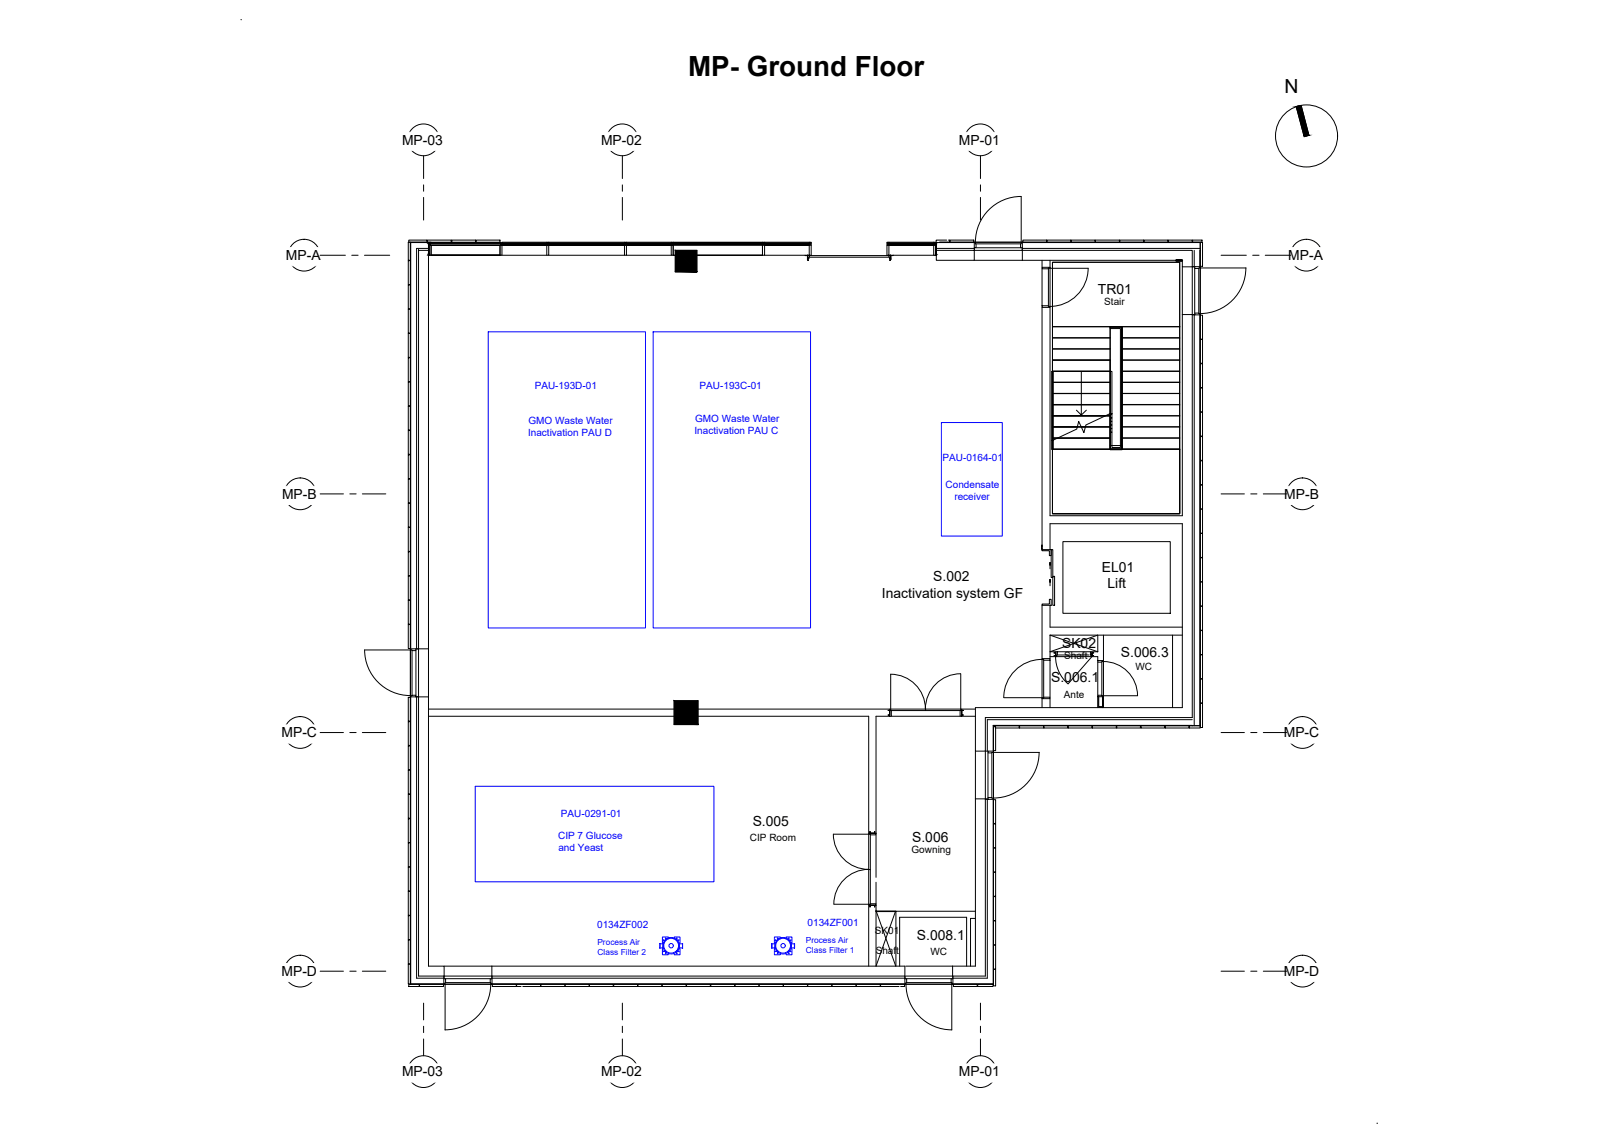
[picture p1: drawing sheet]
<svg xmlns="http://www.w3.org/2000/svg" width="420mm" height="297mm" viewBox="0 0 420 297" stroke-linecap="round" stroke-linejoin="round" font-family="sans-serif">
<!-- layer: Equipment -->
<g fill="none" stroke="#00f" stroke-width=".26">
<path d="M126.9 86.2h40.8v77h-40.8zM169.7 86.2h40.9v77h-40.9zM244.6 109.8h15.8v29.5h-15.8zM123.5 204.3h62v24.9h-62zM171.5 245.2v1.2zM171.5 245.3h.8M171.5 246.3h.8M172.3 245.9v.4M172.3 245.3v.4M172.4 246.5h-.3v1.6h1.6v-.3M172.9 243.8l.3 .2-.6 .6-.2-.3 .2 .1 .5-.3M172.9 243.8l.1 .3"/>
<path d="M173 247.6l-.3-.4-.3 .1 .2-.2 .6 .5-.3 .3M173.1 247.7l-.2 .1M173.7 243.8v-.3h-1.6v1.6h.3M175.2 243.8v-.3h1.5v1.6h-.3M175.7 247.5v.1M175.7 244v.1M175.8 247.7l.1 .1M175.8 244.1l.3 .3M175.9 247.8h.1M175.9 243.7v.1M175.9 243.8l-.3 .2 .6 .6 .2-.3-.3 .1M175.9 243.8l-.1 .2"/>
<path d="M176.1 247.2l.3 .1-.2-.2-.6 .5 .3 .3M176.1 247.2l-.3 .3M176.4 246.5h.3v1.6h-1.5v-.3M176.5 245.3l.1 .4M176.6 245.9l-.1 .4M176.6 245.3h.7M176.6 246.3h.7M177.3 245.2l.1 1.2zM200.5 245.2l.1 1.2zM200.6 245.3h.8M200.6 246.3h.8M201.4 245.9v.4"/>
<path d="M201.4 245.3v.4M201.5 246.5h-.3v1.6h1.6v-.3M201.5 247.3l.2-.2 .6 .5-.3 .3M201.5 244.3l.2 .1M201.7 247.2l.4 .4M201.7 247.2l-.2 .1M202 247.8h.1M202 243.7v.1M202 243.8l.1 .3M202 243.8l.3 .2-.6 .6-.2-.3M202.1 244.1l-.4 .3M202.1 247.7l-.1 .1"/>
<path d="M202.8 243.8v-.3h-1.6v1.6h.3M204.3 243.8v-.3h1.5v1.6h-.3M204.8 247.5v.1M204.8 244v.1M204.9 244.1l.4 .3M204.9 247.7l.1 .1M205 247.8h.1M205 243.7v.1M205 243.8l-.2 .2 .5 .6 .3-.3M205 243.8l-.1 .2M205.3 247.2l-.4 .3M205.3 247.2l.3 .1"/>
<path d="M205.5 246.5h.3v1.6h-1.5v-.3M205.6 244.3l-.3 .1M205.6 247.3l-.3-.2-.5 .5 .2 .3M205.6 245.3l.1 .4M205.7 245.9l-.1 .4M205.7 245.3h.7M205.7 246.3h.7M206.4 245.2h.1M206.4 246.4h.1M206.4 245.2v1.2"/>
<circle cx="174.4" cy="245.8" r="2.14"/>
<circle cx="174.4" cy="245.8" r="1.93"/>
<circle cx="174.4" cy="245.8" r=".57"/>
<circle cx="203.5" cy="245.8" r="2.14"/>
<circle cx="203.5" cy="245.8" r="1.93"/>
<circle cx="203.5" cy="245.8" r=".57"/>
</g>
<!-- layer: A-WALL -->
<g fill="none" stroke="#000" stroke-width=".26">
<path d="M108.8 65.1h.1M111.3 65.1h-2.5v103.5h2.5v-102.4M111.3 64.6h-3.1v104M111.3 63v.2M243.3 65.1h9.9v2.5h-9.9v-1.4M243.3 63v.2M243.3 64.6h9.9M253.2 64.4v.7M265.6 65.1h44.2v4.2h-2.6v-1.7h-41.6zM265.6 64.4v.7M265.6 64.6h46.3M270.8 79.9v61.7"/>
<path d="M270.8 67.6v1.9M272.8 79.9v54.1h34.4v-52.3h2.6v104.8h-53.8v8.7h-2.6v-11.3h53.8v-47.8h-34.4v6.7M272.8 67.6v1.9M309.8 69.3h.6M310.3 65.1v4.2M311.9 63v2.1M309.8 81.8h.6M310.3 81.8v106.8M270.8 157.3v13.9M272.8 157.3v5.7h34.4M108.1 168.6h.7M272.8 169.4h1.5"/>
<path d="M285.2 165.1v4.3h-1.5M285.2 170.6v1.1M307.2 165.1h-34.4v6.1M108.1 181.1h.7M108.2 181.1v73.1h7.1M108.8 181.1h2.5v70h4.1v2.6h-6.6zM111.3 186.1h63.9M181.4 186.1h44.3v30.4M227.6 186.1h3.6M249.9 186.1h3.5M256 195.2h.7M270.8 181.6v2.3"/>
<path d="M272.8 181.6v2.3M285.2 181.1v2.8M285.4 181.1v2.7l1.1 .1M285.5 181.1v2.5h1v-2.5M286.6 181.1v2.8M309.8 188.6h2M309.8 187h-53.3v8.2M253.4 207.6h2.6v46.1h-8.5v-2.6h5.9zM256 207.7h.7M256.5 207.7v46.5h-8.9M225.7 235.2v15.9M233.8 238.7v-.3h17.4v.3"/>
<path d="M253.4 238.7h-1.2v12.4M115.3 253.7v.6M127.8 253.7v.6M127.8 254.2h107.3M232.8 241.9v9.2M235.1 253.7h-107.3v-2.6h107.3v3.2M247.6 253.7v.6"/>
</g>
<!-- layer: A-DOOR -->
<g fill="none" stroke="#000" stroke-width=".26">
<path d="M265.3 51.1a11.9 11.9 0 0 0-11.9 11.8h11.9v-11.8M209.8 67.1v.3M209.8 66.5v1zM209.9 66.4h-.1M209.9 67.4h.1M209.9 66.5h.1M209.9 66.4h.4h-.4M209.9 67.1h.1M209.9 67.1h.3h-.2M209.9 67.6l-.1-.2 .1 .2M210 67.6h-.1h.1M210 67.6h.1"/>
<path d="M210.2 67.1h.1M210.3 66.4h20.7v.4h-20.7zM210.3 66.4l-1.1-.1 1.6 .1M210.3 66.4h.1M230.5 66.4l1.6-.1-1.1 .1M230.9 66.4h.1M231.1 67.1h.1M231.2 67.6h.1M231.2 67.1h.2M231.2 67.6l.2-.2v.2M231.4 66.4h.1M231.4 67.6h-.1"/>
<path d="M231.4 67.4h.1M231.4 66.5h.1M231.4 66.4h-.5h.5M231.4 67.1h.1M231.4 67.1v.3M231.4 66.5l.1 1zM253.2 62.9h.2v.5h.2v1h-.4zM253.5 62.9h11.7M253.6 63.4h11.6M253.6 64.4h11.6M265.3 62.9h.3v1.5h-.4zM270.8 79.5h1.6v.1h.4v.3h-2z"/>
<path d="M270.8 69.5h2v.2l-2 .2zM270.8 69.9v9.6M272.4 69.9v9.6M272.8 69.7h9.9a9.9 9.9 0 0 1-9.9 9.9zM310.4 69.3h1.5v.3l-1.5 .2zM310.4 69.8v11.6M311.5 69.8v11.6M311.9 69.7v11.7M323.7 69.6a11.9 11.9 0 0 1-11.9 11.9l.1-11.9h11.9M310.4 81.4h1.1l.4 .1v.3h-1.5zM270.7 142h.1M270.7 142v.6"/>
<path d="M270.7 142.6h.1M270.8 142.8l-.1-1.2 .1 1.4M270.8 142.8h2.3v1.6h-.4v-1.3h-1.9zM270.8 157h1.9v-1.3h.4v1.6h-2.3zM272.8 146.9v-.7v.7M272.8 151.3v-.7v.7M272.8 146.2v1.6M272.8 150.6v1.6M273.1 142.8h.5v7.3h-.5zM273.6 149.8h.4v7.5h-.4zM276.2 140.8h27.9v18.6h-27.9zM106.6 168.6h1.5v.5h-1v-.2h-.5z"/>
<path d="M106.6 169v11.7M107.1 169.1v11.6M108.1 169.1v11.6M249.6 175.1a9.2 9.2 0 0 0-9.1 9.2 9 9 0 0 0-9.1-9.1M249.6 175.1v9.2h-18.2v-9.1M270.7 171.4a9.9 9.9 0 0 0-9.9 9.9M270.8 171.2h2v.4h-1.6v-.2h-.4zM270.8 171.4v9.9h-9.9M271.2 171.6v9.6M272.8 171.6v9.6M273.9 169.7h.4v.7h-.4l.4-.1v-.6zM274.3 170.6a9.4 9.4 0 0 0 3.2 7.1l6.2-7.1"/>
<path d="M274.6 170.6h8.9M274.7 169.4h-.4v1.2h.3v-.4h.1v-.8h8.6M274.7 170.2h8.3M283.3 169.4h.4v1.2h-.2zM283.7 169.7h.5h-.4v.6l.4 .1h-.5zM285.2 171.7h1.5v.2l-1.5 .2zM285.2 172.1v8.6M286.3 172.1v8.6M106.6 180.8a11.9 11.9 0 0 1-11.9-11.9h11.9v11.9M106.6 180.8l1.5-.1v.4h-1.5zM230.7 184.6h.5v1.2h-.5h.5v-1.2zM231.2 184.3h.2v.4h.2v1.4h-.4z"/>
<path d="M231.4 184.7h18.2M231.6 186.1h17.9M240.5 184.3v.4M249.6 184.3h.3v1.8h-.4v-1.4h.1zM249.9 184.6h.5h-.5v1.2h.5h-.5zM256.7 195.2h1.4v.3l-1.4 .2zM256.7 195.7v11.6M257.7 195.7v11.6M258.1 195.6v11.7M270 195.5a11.9 11.9 0 0 1-11.9 11.9v-11.9h11.9M270.8 181.3l2-.1v.4h-2zM285.2 180.7h1.1l.4 .1v.3h-1.5z"/>
<path d="M295.6 180.8a8.9 8.9 0 0 0-8.9-8.9v8.9h8.9M216.5 216.8a9.2 9.2 0 0 0 9.2 9.1 9 9 0 0 0-9 9.1M216.6 216.8h9.1v18.2h-9M225.7 216.5h1.9v.5h-1.5v-.2h-.4zM226.1 216.1v.4h1.2v-.4v.4h-1.2zM226.1 216.8v18.2M227.6 217v11M256.7 207.3h1v.1h.4v.3h-1.4zM225.7 235l1.9-.1v.3h-1.9zM225.7 226h.4M226.1 235.2h1.2v.5v-.4h-1.2v.4zM227.6 229.3v5.6"/>
<path d="M115.3 254.3h.5l-.1 1.5h-.4zM115.7 255.8h11.7M115.8 255.4h11.6M115.8 254.3h11.6M127.4 254.3h.4v1.5h-.3zM235.1 254.3h.5l-.2 1.5h-.3zM235.5 255.8h11.7M235.6 255.4h11.5M235.6 254.3h11.5M247.1 254.3h.5v1.5h-.3v-.4h-.2zM115.6 267.6a11.9 11.9 0 0 0 11.9-11.8h-11.8v11.9M247.3 267.6a11.9 11.9 0 0 1-11.9-11.8h11.9v11.9"/>
</g>
<!-- layer: S-COLS -->
<g fill="#000" stroke="#000" stroke-width=".26">
<path d="M175.5 65.1l5.6 5.4v-5.4zM175.5 65.1l5.6 5.4h-5.6z"/>
<path d="M175.5 70.5l5.6 .2zM175.5 70.5l5.6 .2z"/>
<path d="M175.2 182.1l6.2 6.1v-6.1zM175.2 182.1l6.2 6.1h-6.2z"/>
<path d="M175.2 188.2l6.2 .1zM175.2 188.2l6.2 .1z"/>
</g>
<path d="M175.5 65.1h5.6v5.6h-5.6zM175.2 182.1h6.2v6.2h-6.2z" fill="none" stroke="#000" stroke-width=".26"/>
<!-- layer: S-FNDN -->
<g fill="none" stroke="#000" stroke-width=".26">
<path d="M106.6 67.6v.1M106.6 74h.1M111 62.9h.1M117.3 62.9h.1M123.6 62.9h.1M246.7 62.9h.1M253 62.9h.2M253.2 64.4v.7M265.6 65.1h.1M265.6 64.4v.7M265.8 62.9h-.2M271.9 62.9h.1"/>
<path d="M278.3 62.9h.1M284.6 62.9h.1M290.9 62.9h.1M297.2 62.9h.1M303.5 62.9h.1M309.8 69.3h.6M309.8 62.9h.1M312 69.2l-.1 .1M312 62.9v.1M106.6 80.3h.1M106.6 86.6v.1M106.6 92.9v.1"/>
<path d="M106.6 99.2v.1M309.8 81.7h.6M311.9 81.7l.1 .2M312 88.1v.1M312 94.4v.1M106.6 105.5v.1M106.6 111.8v.1M106.6 118.1v.1M312 100.7v.1M312 107v.1M312 113.3v.2M312 119.6v.2"/>
<path d="M106.6 124.4v.1M106.6 130.7v.1M106.6 137v.1M312 125.9v.2M312 132.2v.1M312 138.6h.1M106.6 143.3v.1M106.6 149.6v.1M106.6 155.9v.1M312 144.9h.1M312 151.2v.1M312 157.5v.1"/>
<path d="M106.6 162.2v.1M106.6 168.5v.2M108.1 168.7h.7M108.8 168.6v.1M312 163.8v.1M312 170.1v.1M312 176.4v.1M106.6 187.4v.1M106.6 193.7v.1M106.6 181.1v.1M108.1 181.1h.7M258.2 195.1l-.1 .1"/>
<path d="M258.2 188.6v.2M258.2 188.7h.4M264.8 188.7h.1M271.1 188.7h.1M277.5 188.7h.1M283.8 188.7h.1M290.1 188.7h.1M296.3 188.7h.2M302.6 188.7h.2M308.9 188.7h.2M311.9 188.7h.1M312 182.7v.1"/>
<path d="M106.6 200v.2M106.6 206.3v.2M106.6 212.6v.2M106.6 218.9v.1M256.7 207.6l-.7 .1M258.1 207.6l.1 .2M258.2 214v.1M106.6 225.3h.1M106.6 231.6h.1M106.6 237.9v.1M258.2 220.3v.1M258.2 226.6v.1"/>
<path d="M258.2 232.9v.1M258.2 239.2v.1M106.6 244.2v.1M106.6 250.5v.1M106.6 255.7v.1M108.9 255.9h.1M115.4 255.8l-.2 .1M115.4 253.7v.6M127.8 255.8l.1 .1M127.8 253.7v.6M134.2 255.9h.1M140.5 255.9h.1"/>
<path d="M146.8 255.9h.1M153.1 255.9h.1M159.3 255.9h.2M165.7 255.9h.1M172 255.9h.1M178.3 255.9h.1M184.6 255.9h.1M190.9 255.9h.1M197.2 255.9h.1M203.5 255.9h.1M209.8 255.9h.1M216.1 255.9h.1"/>
<path d="M222.4 255.9h.1M228.7 255.9h.1M235.2 255.8l-.2 .1M235.2 253.7v.6M247.6 255.8l.1 .1M247.6 253.7v.6M253.9 255.9h.1M258 255.9h.1M258.2 245.5v.1M258.2 251.8v.1"/>
</g>
<!-- layer: A-WALL-FNSH -->
<g fill="none" stroke="#000" stroke-width=".26">
<path d="M243.3 62.9l9.9 .1M244.1 62.9h9.1M265.6 62.9h46.3l-46.3 .1M311.8 69.3v-4.2l.1 4.2M311.8 81.8v106.8l.1-106.8M106.6 168.6v-105.7h4.7l-4.6 .1v105.6M272.8 170.6h1.5M283.7 170.6h1.5M286.7 165.1v6.6M304.7 165.1v18.8M106.6 181.1v74.7h8.7M106.7 181.1v74.6h8.6"/>
<path d="M111.3 184.3h63.9M181.4 184.3h49.8M227.6 186.1v30.4M249.9 184.3h3.5M258.1 195.2v-6.7h51.7l-51.7 .1v6.6M286.7 181.1v2.8M258.1 207.7v48h-10.5M258.1 207.7v48.1h-10.5M227.6 236.8h.1M227.6 235.2v1.6M227.7 236.9h.1M233.8 238.7v12.4"/>
<path d="M251.2 238.7v12.4M253.4 236.8l-20.6 .1M127.8 255.8h107.3M127.8 255.7h107.3M227.6 241.9v9.2"/>
</g>
<!-- layer: A-DOOR-OPNG -->
<path d="M253.2 67.6h12.4M253.2 65.1h12.4M307.2 69.3v12.4M309.8 69.3v12.4M108.8 168.7v12.4M111.3 168.6v12.5M253.4 195.2v12.4M256 195.2v12.4M115.4 253.7h12.4M115.4 251.1h12.4M235.4 253.7h12.1M235.4 251.1h12.1" fill="none" stroke="#000" stroke-width=".26"/>
<!-- layer: S-STRS-MBND -->
<g fill="none" stroke="#000" stroke-width=".26">
<path d="M273.5 84.9v-16.7h33v16.7M273.5 84.9h33M273.5 84.9v31.9M273.5 99.3h15M273.5 96.4h15M273.5 93.6h15M273.5 90.6h15M273.5 87.8h15M273.5 99.4h15M273.5 96.5h15M273.5 90.7h15M288.5 84.9h3v32h-3z"/>
<path d="M291.5 99.3h15M291.5 96.4h15M291.5 93.6h15M291.5 90.6h15M291.5 87.8h15M291.5 99.4h15M291.5 96.5h15M291.5 90.7h15M306.5 84.9v31.9M273.5 116.7v16.8h33v-16.8h-15M273.5 116.7h33M273.5 113.8h15"/>
<path d="M273.5 110.9h15M273.5 108h15M273.5 105.1h15M273.5 102.2h15M273.5 113.9h15M273.5 111h15M273.5 108.1h15M273.5 105.2h15M288.5 115.8h3v.9M288.5 107.5l-6.3 2.9-.6 2-1.3-2.9-.5 2-6.3 3M291.5 113.8h15M291.5 110.9h15"/>
<path d="M291.5 108h15M291.5 105.1h15M291.5 102.2h15M291.5 113.9h15M291.5 111h15M291.5 108.1h15M291.5 105.2h15M306.5 116.7v16.8h-33v-16.7"/>
</g>
<!-- layer: S-STRS -->
<path d="M273.5 96.5v-2.9h15v13.9M273.7 99.4h14.8M273.7 96.5h14.8M273.5 114.4v.1M273.7 113.9h1M273.7 111h6.3M273.7 108.1h13.5M273.7 105.2h14.8M273.7 102.3h14.8M281 111h1" fill="none" stroke="#000" stroke-width=".26"/>
<!-- layer: A-FLOR-HRAL -->
<path d="M273.3 96.5h.4v17.9l-.2 .1h-.2zM288.5 107.5h.4M288.5 107.5v-11h.4v11M288.5 107.6l.4 .1zM288.5 108.5l.4 .2zM288.5 109.5l.4 .1zM288.5 110.4l.4 .1zM288.5 111.3l.4 .1zM288.5 112.3l.4 .1z" fill="none" stroke="#000" stroke-width=".26"/>
<!-- layer: A-FLOR-HRAL-MBND -->
<path d="M273.7 114.4v2.4h-.4v-2.3M288.5 107.5v9.2h3v-31.7l-3-.1h3v31.9h-3v-9.3v9.2h3v-31.7h-3v.4h2.6v30.9h-2.2v-8.8" fill="none" stroke="#000" stroke-width=".26"/>
<!-- layer: A-GLAZ-CURT -->
<g fill="none" stroke="#000" stroke-width=".26">
<path d="M106.1 62.9h.5v4.7h-.5zM106.1 74h.5v6.3h-.5zM106.1 67.7h.5v6.3h-.5zM106.2 62.4h4.8v.5h-4.8zM111.1 62.4h6.2v.5h-6.2zM111.8 63.8h18.3zM111.8 63.2h18.3v.6h-18.3zM111.8 63.1l18.3 .1zM112 66.3h17.9zM112 63.8h17.9v2.5h-17.9zM117.4 62.4h6.2v.5h-6.2zM123.7 62.4h6.2v.5h-6.2z"/>
<path d="M130.3 63.6l11.9 .2zM130.3 63.4l11.9 .1zM130.3 63.1l11.9 .1zM142.4 63.6l20 .2zM142.4 63.4l20 .1zM142.4 63.1l20 .1zM162.6 63.6l12 .2zM162.6 63.4l12 .1zM162.6 63.1l12 .1zM174.8 63.4l23.5 .1zM174.8 63.1l23.5 .1zM174.9 66.3h23.2h-17"/>
<path d="M174.9 63.8h23.2v2.5h-23.2zM198.5 63.6l11.9 .2zM198.5 63.4l11.9 .1zM198.5 63.1l11.9 .1zM230.8 63.6l12 .2zM230.8 63.4l12 .1zM230.8 63.1l12 .1zM246 62.4h-2.8v.5M246.4 62.4h.3v.5h-2.6M246.8 62.4h6.2v.5h-6.2zM265.8 62.4h6.1v.5h-6.1zM272 62.4h6.3v.5h-6.3z"/>
<path d="M278.3 62.4h6.3v.5h-6.3zM284.6 62.4h6.3v.5h-6.3zM291 62.4h6.2v.5h-6.2zM297.3 62.4h6.2v.5h-6.2zM303.6 62.4h6.2v.5h-6.2zM309.9 62.4h2.4v.5h-2.4zM311.9 63h.6v6.2h-.6zM106.1 99.3h.5v6.2h-.5zM106.1 93h.5v6.2h-.5zM106.1 86.7h.5v6.2h-.5zM106.1 80.3h.5v6.3h-.5zM311.9 94.5h.6v6.2h-.6z"/>
<path d="M311.9 88.2h.6v6.2h-.6zM311.9 81.9h.6v6.2h-.6zM106.1 118.2h.5v6.2h-.5zM106.1 111.9h.5v6.2h-.5zM106.1 105.6h.5v6.2h-.5zM311.9 119.8h.6v6.1h-.6zM311.9 113.5h.6v6.1h-.6zM311.9 107.1h.6v6.2h-.6zM311.9 100.8h.6v6.2h-.6zM106.1 137.1h.5v6.2h-.5zM106.1 130.8h.5v6.2h-.5zM106.1 124.5h.5v6.2h-.5z"/>
<path d="M311.9 138.6h.6v6.3h-.6zM311.9 132.3h.6v6.3h-.6zM311.9 126.1h.6v6.1h-.6zM106.1 156h.5v6.2h-.5zM106.1 149.7h.5v6.2h-.5zM106.1 143.4h.5v6.2h-.5zM311.9 157.6h.6v6.2h-.6zM311.9 151.3h.6v6.2h-.6zM311.9 144.9h.6v6.3h-.6zM106.1 162.3h.5v6.2h-.5zM311.9 176.5h.6v6.2h-.6zM311.9 170.2h.6v6.2h-.6z"/>
<path d="M311.9 163.9h.6v6.2h-.6zM106.1 181.2h.5v6.2h-.5zM106.1 187.5h.5v6.2h-.5zM106.1 193.8h.5v6.2h-.5zM258.1 188.8h.6v6.3h-.6zM258.6 188.6h6.2v.6h-6.2zM264.9 188.6h6.2v.6h-6.2zM271.2 188.6h6.3v.6h-6.3zM277.5 188.6h6.3v.6h-6.3zM283.8 188.6h6.3v.6h-6.3zM290.2 188.6h6.1v.6h-6.1zM296.5 188.6h6.1v.6h-6.1z"/>
<path d="M302.8 188.6h6.1v.6h-6.1zM309.1 188.6h2.8v.6h-2.8zM311.9 182.8h.6v6.3h-.6zM106.1 200.2h.5v6.1h-.5zM106.1 206.5h.5v6.1h-.5zM106.1 212.8h.5v6.1h-.5zM106.1 219h.5v6.3h-.5zM258.1 214.1h.6v6.2h-.6zM258.1 207.8h.6v6.2h-.6zM106.1 225.3h.5v6.3h-.5zM106.1 231.6h.5v6.3h-.5zM106.1 238h.5v6.2h-.5z"/>
<path d="M258.1 239.3h.6v6.2h-.6zM258.1 233h.6v6.2h-.6zM258.1 226.7h.6v6.2h-.6zM258.1 220.4h.6v6.2h-.6zM106.1 244.3h.5v6.2h-.5zM106.1 250.6h.5v5.1h-.5zM106.2 255.8h2.7v.6h-2.7zM109 255.8h6.2v.6h-6.2zM127.9 255.8h6.3v.6h-6.3zM135.4 256.4h-1.2v-.6h6.3v.6h-4.7M140.5 255.8h6.3v.6h-6.3zM146.9 255.8h6.2v.6h-6.2z"/>
<path d="M153.2 255.8h6.1v.6h-6.1zM159.5 255.8h6.2v.6h-6.2zM165.8 255.8h6.2v.6h-6.2zM172.1 255.8h6.2v.6h-6.2zM178.4 255.8h6.2v.6h-6.2zM184.7 255.8h6.2v.6h-6.2zM191 255.8h6.2v.6h-6.2zM197.3 255.8h6.2v.6h-6.2zM203.6 255.8h6.2v.6h-6.2zM209.9 255.8h6.2v.6h-6.2zM216.2 255.8h6.2v.6h-6.2zM222.5 255.8h6.2v.6h-6.2z"/>
<path d="M233.6 256.4h-4.8v-.6h6.2v.6h-1M247.7 255.8h6.2v.6h-6.2zM254 255.8h4v.6h-4zM258.1 251.9h.6v4.3h-.6zM258.1 245.6h.6v6.2h-.6z"/>
</g>
<g fill="#000" stroke="#000" stroke-width=".26">
<path d="M111.8 63.8h18.3zM111.8 63.8h18.3z"/>
<path d="M112 66.3h17.9zM112 66.3h17.9z"/>
<path d="M174.8 63.4l23.5 .1zM174.8 63.4l23.5 .1z"/>
<path d="M174.8 63.1l23.5 .1zM174.8 63.1l23.5 .1z"/>
</g>
<!-- layer: A-DETL-GENF -->
<g fill="#000" stroke="#000" stroke-width=".26">
<path d="M111.3 66.3l.2-.1zM111.3 66.2h.2z"/>
<path d="M111.3 63.2l.2-.1zM111.3 63.1h.2z"/>
<path d="M243.1 66.3l.2-.1zM243.1 66.2h.2z"/>
<path d="M243.2 63.2l.1-.1zM243.1 63.1h.2z"/>
</g>
<g fill="none" stroke="#000" stroke-width=".26">
<path d="M111.3 63.2h.2v3h-.2zM111.3 63.3h.1M111.3 63.4h.1M111.3 63.5h.1M111.3 63.7h.1M111.3 63.8h.1M111.3 64h.1M111.3 64.1h.1M111.3 64.2h.1M111.3 64.3h.1M111.3 64.5h.1M111.3 64.6h.1"/>
<path d="M111.3 64.7h.1M111.3 64.9h.1M111.3 65h.1M111.3 65.2h.1M111.3 65.3h.1M111.3 65.4h.1M111.3 65.5h.1M111.3 65.7h.1M111.3 65.8h.1M111.3 65.9h.1M111.3 66.1h.1M111.3 66.2h.2"/>
<path d="M111.3 66.3h.2M111.3 63.2h.2M111.3 63.1h.2M111.3 64.7h.2M111.3 64.6h.2M111.3 64.1h.2M111.3 64h.2M111.3 63.9h.2M111.3 63.8h.2M111.3 63.5h.2M111.3 63.4h.2M111.3 66.1h.2"/>
<path d="M111.3 66h.2M111.3 65.9h.2M111.3 65.7h.2M111.3 65.6h.2M111.3 65.5h.2M111.3 65.3h.2M111.3 65.2h.2M111.3 65.1h.2M111.3 64.9h.2M111.3 64.8h.2M111.3 64.4h.2M111.3 64.3h.2"/>
<path d="M111.3 63.6h.2M111.4 66.2h.1M111.4 63.2h.1M111.4 66.1h.1M111.4 65.9h.1M111.4 65.8h.1M111.4 65.7h.1M111.4 65.5h.1M111.4 65.4h.1M111.4 65.3h.1M111.4 65.2h.1M111.4 65h.1"/>
<path d="M111.4 64.9h.1M111.4 64.5h.1M111.4 64.3h.1M111.4 64.2h.1M111.4 63.3h.1M243.1 66.1h.1M243.1 63.2h.2v3h-.2zM243.1 66.2h.2M243.1 66.3h.2M243.1 63.2h.2M243.1 63.1h.2M243.1 64.7h.2"/>
<path d="M243.1 64.6h.2M243.1 64.1h.2M243.1 64h.2M243.1 63.9h.2M243.1 63.8h.2M243.1 63.5h.2M243.1 63.4h.2M243.1 66.1h.2M243.1 66h.2M243.1 65.9h.2M243.1 65.7h.2M243.1 65.6h.2"/>
<path d="M243.1 65.5h.2M243.1 65.3h.2M243.1 65.2h.2M243.1 65.1h.2M243.1 64.9h.2M243.1 64.8h.2M243.1 64.4h.2M243.1 64.3h.2M243.1 63.6h.2M243.2 66.1h.1M243.2 65.9h.1M243.2 65.8h.1"/>
<path d="M243.2 65.7h.1M243.2 65.5h.1M243.2 65.4h.1M243.2 65.3h.1M243.2 65.2h.1M243.2 65h.1M243.2 64.9h.1M243.2 64.5h.1M243.2 64.3h.1M243.2 64.2h.1M243.2 63.3h.1M243.2 66.2h.1"/>
<path d="M243.2 63.2h.1M243.3 66.1h.1M243.3 65.9h.1M243.3 65.8h.1M243.3 65.7h.1M243.3 65.5h.1M243.3 65.4h.1M243.3 65.3h.1M243.3 65.2h.1M243.3 65h.1M243.3 64.9h.1M243.3 64.7h.1"/>
<path d="M243.3 64.6h.1M243.3 64.5h.1M243.3 64.3h.1M243.3 64.2h.1M243.3 64.1h.1M243.3 64h.1M243.3 63.8h.1M243.3 63.7h.1M243.3 63.5h.1M243.3 63.4h.1M243.3 63.3h.1"/>
<circle cx="111.4" cy="63.2" r=".06"/>
<circle cx="111.4" cy="66.1" r=".06"/>
<circle cx="243.2" cy="63.2" r=".06"/>
</g>
<!-- layer: A-GLAZ-CWMG -->
<g fill="none" stroke="#000" stroke-width=".26">
<path d="M111.3 63.2l.2-.3h.5l-.2 .2v.7h.2v2.5l-.7-.1M129.9 62.9l.2 .2v.7h-.2v2.5h.5v-2.5h-.1v-.7l.1-.2h11.7M130.4 66.3h11.7M130.4 63.2v.2M130.4 63.5v.1M142.1 63.2v.2M142.1 63.5v.1M142.6 62.9h-.5l.1 .2v.7h-.1v2.5h.5v-2.5h-.2v-.7l.2-.2h19.7M142.6 66.3h19.7M142.6 63.2v.2M142.6 63.5v.1M162.3 63.2v.2"/>
<path d="M162.3 63.5v.1M162.8 62.9h-.5l.1 .2v.7h-.1v2.5h.5v-2.5h-.2v-.7l.2-.2h11.6M162.8 66.3h11.6M162.8 63.2v.2M162.8 63.5v.1M174.4 63.2v.2M174.4 63.5v.1M174.9 62.9h-.5l.2 .2v.7h-.2v2.5h.5v-2.5h-.1v-.7l.1-.2h23.2M174.9 63.2v.2M174.9 63.5v.3M198.1 63.2v.2M198.1 63.5v.3"/>
<path d="M198.7 62.9h-.6l.2 .2v.7h-.2v2.5h.6v-2.5h-.2v-.7l.2-.2h11.6M198.7 66.3h10.5M198.7 63.2v.2M198.7 63.5v.1M210.8 63.1v-.2h-.5l.1 .2v.7h-.1v2.5M210.8 63.1v3.2M210.8 63.1v.7M230.5 63.1v.7M231 62.9h-.5l.1 .2v.7h-.1v2.5M232.1 66.3h10.5M242.6 62.9h-11.6v3.4M242.6 63.2v.2"/>
<path d="M242.6 63.5v.1M243.3 63.2l-.2-.3h-.5l.2 .2v.7h-.2v2.5l.7-.1"/>
</g>
<!-- layer: 0 -->
<path d="M62.7 5.2h.1M227.7 236.9l5 14.2M232.7 236.9l-5.1 14.2M357.8 292.1h.1" fill="none" stroke="#000" stroke-width=".26"/>
<!-- layer: S-STRS-ANNO -->
<path d="M281 96.5v11.4l-1.3-1.3M282.3 106.6l-1.3 1.3" fill="none" stroke="#000" stroke-width=".26"/>
<!-- layer: Q-CASE -->
<path d="M227.6 236.8l5.1 .1zM227.6 241.9v-5h5.2v5" fill="none" stroke="#000" stroke-width=".26"/>
<!-- layer: I-WALL -->
<path d="M232.7 236.8h.1" fill="none" stroke="#000" stroke-width=".26"/>
<!-- layer: A-DETL-THIN -->
<path d="M273.3 108.1h13.8M273.3 111h6.6M280.9 111h1" fill="none" stroke="#000" stroke-width=".26"/>
<!-- layer: A-DETL -->
<path d="M305.6 67.7h1.6h-1.6" fill="none" stroke="#000" stroke-width=".51"/>
<path d="M272.8 165.1l12.4 4.3M285.2 165.1l-12.4 4.3" fill="none" stroke="#000" stroke-width=".26"/>
<!-- layer: S-GRID-IDEN -->
<g fill="none" stroke="#000" stroke-width=".26">
<circle cx="110" cy="36.3" r="4.1"/>
<circle cx="161.7" cy="36.3" r="4.1"/>
<circle cx="254.7" cy="36.3" r="4.1"/>
<circle cx="79" cy="66.3" r="4.1"/>
<circle cx="339.4" cy="66.3" r="4.1"/>
<circle cx="78" cy="128.3" r="4.1"/>
<circle cx="338.4" cy="128.3" r="4.1"/>
<circle cx="78" cy="190.4" r="4.1"/>
<circle cx="338.4" cy="190.4" r="4.1"/>
<circle cx="78" cy="252.4" r="4.1"/>
<circle cx="338.4" cy="252.4" r="4.1"/>
<circle cx="110" cy="278.5" r="4.1"/>
<circle cx="161.7" cy="278.5" r="4.1"/>
<circle cx="254.7" cy="278.5" r="4.1"/>
</g>
<g fill="#fff" stroke="#fff" stroke-width=".26">
<path d="M155.8 34.4v4.7l14-4.7zM155.8 39.1l14-4.7v4.7z"/>
<path d="M248.8 34.4v4.7l14-4.7zM248.8 39.1l14-4.7v4.7z"/>
<path d="M334.3 64.3v4.8l12.2-4.8zM334.3 69.1l12.2-4.8v4.8z"/>
<path d="M333.3 126.4v4.7l12.2-4.7zM333.3 131.1l12.2-4.7v4.7z"/>
<path d="M333.2 188.4v4.7l12.4-4.7zM333.2 193.1l12.4-4.7v4.7z"/>
<path d="M333.2 250.4v4.7l12.4-4.7zM333.2 255.1l12.4-4.7v4.7z"/>
<path d="M104.1 34.4v4.7l14.1-4.7zM104.1 39.1l14.1-4.7v4.7z"/>
<path d="M155.8 276.5v4.7l14-4.7zM155.8 281.2l14-4.7v4.7z"/>
<path d="M248.8 276.5v4.7l14-4.7zM248.8 281.2l14-4.7v4.7z"/>
<path d="M104.1 276.5v4.7l14.1-4.7zM104.1 281.2l14.1-4.7v4.7z"/>
<path d="M73.9 64.3v4.8l12.2-4.8zM73.9 69.1l12.2-4.8v4.8z"/>
<path d="M72.9 126.4v4.7l12.1-4.7zM72.9 131.1l12.1-4.7v4.7z"/>
<path d="M72.8 188.4v4.7l12.4-4.7zM72.8 193.1l12.4-4.7v4.7z"/>
<path d="M72.8 250.4v4.7l12.4-4.7zM72.8 255.1l12.4-4.7v4.7z"/>
</g>
<!-- layer: S-GRID -->
<g fill="none" stroke="#000" stroke-width=".26">
<path d="M110.1 40.5v5.9M110.1 48v1.7M110.1 51.3v5.9M161.7 40.5v5.9M161.7 48v1.7M161.7 51.3v5.9M254.8 40.5v5.9M254.8 48v1.7M254.8 51.3v5.9M83.2 66.3h6.5M91.4 66.3h1.6M94.7 66.3h6.6"/>
<path d="M317.3 66.3h6.6M325.5 66.3h1.7M328.8 66.3h6.6M83.2 128.4h6M90.9 128.4h1.6M94.1 128.4h6.1M317.3 128.4h6M325 128.4h1.6M328.3 128.4h6M83.2 190.4h6M90.9 190.4h1.6M94.1 190.4h6.1"/>
<path d="M317.3 190.4h6M325 190.4h1.6M328.3 190.4h6M83.2 252.4h6M90.9 252.4h1.6M94.1 252.4h6.1M317.3 252.4h6M325 252.4h1.6M328.3 252.4h6M110.1 260.7v4.3M110.1 266.7v1.7M110.1 270v4.4"/>
<path d="M161.7 260.7v4.3M161.7 266.7v1.7M161.7 270v4.4M254.8 260.7v4.3M254.8 266.7v1.7M254.8 270v4.4"/>
</g>
<!-- layer: A-ANNO-NOTE -->
<path d="M333.2 19.5v6.6l6.4-6.6zM339.6 19.5v6.6h-6.4z" fill="#fff" stroke="#fff" stroke-width=".26"/>
<g fill="none" stroke="#000" stroke-width=".26">
<path d="M336.8 27.7l1.3-.3 2 7.8-1.2 .3zM337.4 27.6l2.1 7.7"/>
<circle cx="339.5" cy="35.3" r="8.1"/>
</g>
<g fill="#000" stroke="#000" stroke-width=".26">
<path d="M336.8 27.7h1.4l1.9 7.5zM336.8 27.7l1.3-.3 .1 .3z"/>
<path d="M336.8 27.7l2 7.5h1.3zM338.8 35.2h1.3l-1.2 .3z"/>
</g>
<text font-size="7.2" x="178.8" y="19.8">MP- Ground Floor</text>
<text font-size="5.1" x="333.8" y="24">N</text>
<g font-size="3.6">
<text x="104.5" y="37.6">MP-03</text>
<text x="156.2" y="37.6">MP-02</text>
<text x="249.2" y="37.6">MP-01</text>
<text x="74.3" y="67.6">MP-A</text>
<text x="334.7" y="67.6">MP-A</text>
<text x="285.3" y="76.4">TR01</text>
<text x="73.3" y="129.6">MP-B</text>
<text x="333.7" y="129.6">MP-B</text>
<text x="286.3" y="148.7">EL01</text>
<text x="229.2" y="155.4">Inactivation system GF</text>
<text x="242.5" y="150.9">S.002</text>
<text x="287.8" y="152.8">Lift</text>
<text x="276" y="168.3">SK02</text>
<text x="291.3" y="170.8">S.006.3</text>
<text x="273.1" y="177.3">S.006.1</text>
<text x="73.2" y="191.6">MP-C</text>
<text x="333.6" y="191.6">MP-C</text>
<text x="195.6" y="214.7">S.005</text>
<text x="237" y="218.8">S.006</text>
<text x="238.3" y="244.3">S.008.1</text>
<text x="73.2" y="253.6">MP-D</text>
<text x="333.6" y="253.6">MP-D</text>
<text x="104.5" y="279.7">MP-03</text>
<text x="156.2" y="279.7">MP-02</text>
<text x="249.2" y="279.7">MP-01</text>
</g>
<g font-size="2.6">
<text x="286.9" y="79.3">Stair</text>
<text x="276.5" y="171.2">Shaft</text>
<text x="295" y="174">WC</text>
<text x="276.4" y="181.4">Ante</text>
<text x="194.9" y="218.4">CIP Room</text>
<text x="236.9" y="221.7">Gowning</text>
<text x="227.3" y="242.7">SK01</text>
<text x="227.5" y="248">Shaft</text>
<text x="241.8" y="248.3">WC</text>
</g>
<g font-size="2.6" fill="#00f">
<text x="138.9" y="101">PAU-193D-01</text>
<text x="181.8" y="101.2">PAU-193C-01</text>
<text x="137.2" y="113.4">Inactivation PAU D</text>
<text x="137.3" y="110.2">GMO Waste Water</text>
<text x="180.5" y="112.8">Inactivation PAU C</text>
<text x="180.6" y="109.7">GMO Waste Water</text>
<text x="244.9" y="119.8">PAU-0164-01</text>
<text x="245.7" y="126.7">Condensate</text>
<text x="248" y="129.8">receiver</text>
<text x="145.8" y="212.4">PAU-0291-01</text>
<text x="145" y="218">CIP 7 Glucose</text>
<text x="145.1" y="221.1">and Yeast</text>
<text x="155.2" y="241.1">0134ZF002</text>
<text x="209.8" y="240.7">0134ZF001</text>
</g>
<g font-size="2.2" fill="#00f">
<text x="155.2" y="245.5">Process Air</text>
<text x="209.4" y="245.2">Process Air</text>
<text x="155.3" y="248.1">Class Filter 2</text>
<text x="209.4" y="247.7">Class Filter 1</text>
</g>
</svg>
